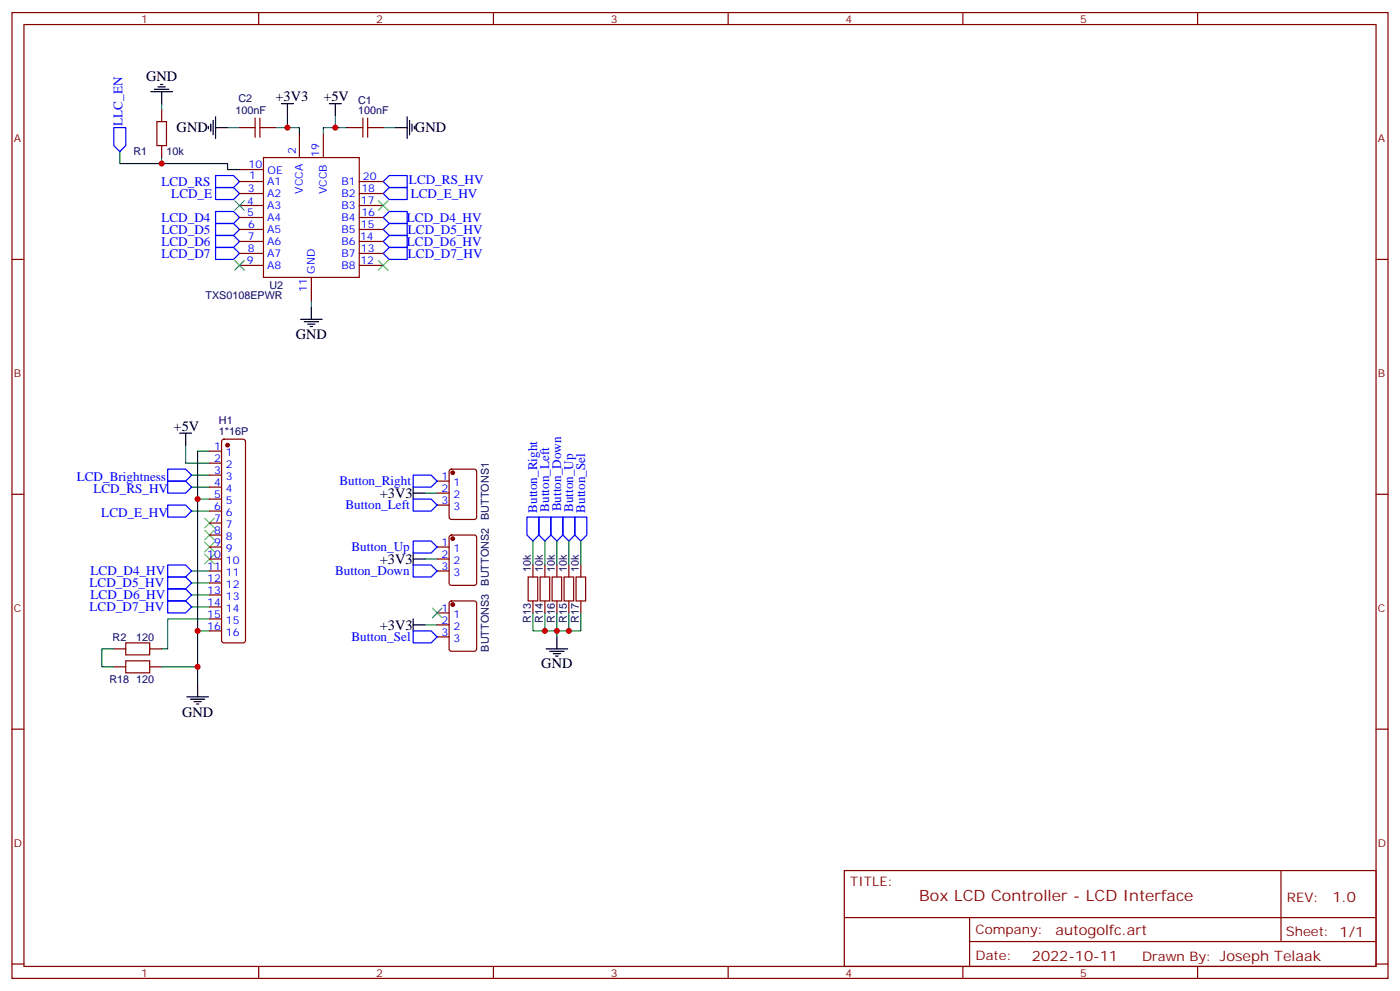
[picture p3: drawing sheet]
<svg xmlns="http://www.w3.org/2000/svg" width="412mm" height="292mm" viewBox="0 0 412 292" stroke-linecap="round" stroke-linejoin="round" font-family="sans-serif">
<g fill="none" stroke="#870000" stroke-width=".35">
<path d="M3.5 3.7h405.4v284.3h-405.4zM7.1 7.2h398.2v277.3h-398.2zM76.2 3.7v3.5M145.3 3.7v3.5M214.5 3.7v3.5M283.6 3.7v3.5M352.8 3.7v3.5M46.2 35.8h2.8v7.1h-2.8zM47.6 32.3v3.5M70.6 37.6h4.5M75.1 34.7v5.7M76.6 37.6h4.5"/>
<path d="M76.6 34.7v5.7M88.2 39.3v7.1M95.2 39.3v7.1M102.3 37.6h4.6M106.9 34.7v5.7M108.3 34.7v5.7M108.3 37.6h4.6M47.6 42.9v3.5M70.6 53.4h7M70.6 57h7M70.6 49.9h7M77.6 46.4h28.2v35.3h-28.2z"/>
<path d="M105.8 53.4h7.1M105.8 57h7.1M3.5 76.4h3.6M70.6 60.5h7M70.6 64h7M70.6 67.6h7M70.6 71.1h7M70.6 74.6h7M70.6 78.1h7M105.8 60.5h7.1M105.8 64h7.1M105.8 67.6h7.1"/>
<path d="M105.8 71.1h7.1M105.8 74.6h7.1M105.8 78.1h7.1M405.3 76.4h3.6M91.7 81.7v7M61.7 132.8h3.6M61.7 136.3h3.6M61.7 139.9h3.6M65.5 129.5l.5-.2h5.6l.5 .2 .2 .5v58.6l-.2 .5-.5 .2h-5.6l-.5-.3-.2-.4v-58.6zM132.5 138.3l.5-.2h6.7l.7 .4v13.7l-.5 .7h-6.9l-.7-.4v-13.7zM3.5 145.5h3.6M61.7 143.4h3.6"/>
<path d="M61.7 146.9h3.6M61.7 150.5h3.6M61.7 154h3.6M61.7 157.5h3.6M128.8 141.6h3.5M128.8 145.2h3.5M128.8 148.7h3.5M132.5 157.7l.5-.2h6.7l.7 .4v13.7l-.5 .7h-6.9l-.7-.4v-13.7zM405.3 145.5h3.6M61.7 161h3.6M61.7 164.6h3.6M61.7 168.1h3.6"/>
<path d="M61.7 171.6h3.6M61.7 175.2h3.6M61.7 178.7h3.6M128.8 161h3.5M128.8 164.6h3.5M128.8 168.1h3.5M132.5 177.1l.5-.2h6.7l.7 .4v13.7l-.5 .7h-6.9l-.7-.4v-13.7zM155.6 169.9h2.8v7h-2.8zM157 166.3v3.6M157 176.9v3.5M159.1 169.9h2.8v7h-2.8zM160.5 166.3v3.6"/>
<path d="M160.5 176.9v3.5M162.6 169.9h2.9v7h-2.9zM164 166.3v3.6M164 176.9v3.5M166.2 169.9h2.8v7h-2.8zM167.6 166.3v3.6M167.6 176.9v3.5M169.7 169.9h2.8v7h-2.8zM171.1 166.3v3.6M171.1 176.9v3.5M33.5 191h3.5M33.5 196.3h3.5"/>
<path d="M37 189.3h7.1v3.5h-7.1zM37 194.6h7.1v3.5h-7.1zM44.1 191h3.5M44.1 196.3h3.5M61.7 182.2h3.6M61.7 185.7h3.6M128.8 180.4h3.5M128.8 184h3.5M128.8 187.5h3.5M3.5 214.7h3.6M405.3 214.7h3.6M248.7 256.3h156.6v28.2h-156.6z"/>
<path d="M377.3 256.3v20.9M248.7 270.1h156.5M285.6 277.2h119.6M285.6 270.1v14.2M3.5 283.8h3.6M76.2 284.5v3.5M145.3 284.5v3.5M214.5 284.5v3.5M283.6 284.5v3.5M352.8 284.5v3.5M405.3 283.8h3.6"/>
</g>
<g fill="none" stroke="#00f" stroke-width=".35">
<path d="M33.5 37.6h3.5v5.3l-1.7 1.7-1.8-1.7zM63.5 55.2h5.3l1.8 1.8-1.8 1.7h-5.3zM63.5 51.7h5.3l1.8 1.7-1.8 1.8h-5.3zM112.9 53.4l1.8-1.7h5.2v3.5h-5.2zM112.9 57l1.8-1.8h5.2v3.5h-5.2zM63.5 65.8h5.3l1.8 1.8-1.8 1.7h-5.3zM63.5 72.8h5.3l1.8 1.8-1.8 1.8h-5.3zM63.5 62.3h5.3l1.8 1.7-1.8 1.8h-5.3zM63.5 69.3h5.3l1.8 1.8-1.8 1.7h-5.3zM112.9 64l1.8-1.7h5.2v3.5h-5.2zM112.9 74.6l1.8-1.8h5.2v3.6h-5.2zM112.9 67.6l1.8-1.8h5.2v3.5h-5.2z"/>
<path d="M114.7 69.3h5.2v3.5h-5.2l-1.8-1.7zM49.4 138.1h5.3l1.7 1.8-1.7 1.7h-5.3zM121.7 139.9h5.3l1.8 1.7-1.8 1.8h-5.3zM49.4 141.6h5.3l1.7 1.8-1.7 1.8h-5.3zM49.4 148.7h5.3l1.7 1.8-1.7 1.7h-5.3zM121.7 146.9h5.3l1.8 1.8-1.8 1.8h-5.3zM121.7 159.3h5.3l1.8 1.7-1.8 1.8h-5.3zM155.2 152.2h3.5v5.3l-1.7 1.8-1.8-1.8zM158.7 152.2h3.6v5.3l-1.8 1.8-1.8-1.8zM162.3 152.2h3.5v5.3l-1.8 1.8-1.7-1.8zM165.8 152.2h3.5v5.3l-1.7 1.8-1.8-1.8zM169.3 152.2h3.6v5.3l-1.8 1.8-1.8-1.8z"/>
<path d="M49.4 176.9h5.3l1.7 1.8-1.7 1.7h-5.3zM49.4 169.9h5.3l1.7 1.7-1.7 1.8h-5.3zM49.4 166.3h5.3l1.7 1.8-1.7 1.8h-5.3zM49.4 173.4h5.3l1.7 1.8-1.7 1.7h-5.3zM121.7 166.3h5.3l1.8 1.8-1.8 1.8h-5.3zM121.7 185.7h5.3l1.8 1.8-1.8 1.8h-5.3z"/>
</g>
<g fill="none" stroke="#000" stroke-width=".35">
<path d="M44.4 27h6.4M45.5 26.3h4.2M46.6 25.6h2.1M47.3 24.9h.7M47.6 27v3.5M61.4 37.2v.7M62.1 36.5v2.1M62.8 35.5v4.2M63.5 37.6h3.5M63.5 34.4v6.3M82.9 30.5h3.5M84.7 30.5v3.5"/>
<path d="M97 30.5h3.5M98.8 30.5v3.5M116.4 37.6h3.5M119.9 34.4v6.3M120.6 35.5v4.2M121.4 36.5v2.1M122.1 37.2v.7M88.5 94h6.4M89.6 94.7h4.2M90.7 95.4h2.1M91.4 96.1h.7M91.7 90.5v3.5"/>
<path d="M52.9 127.5h3.5M54.7 127.5v3.6M121.7 145.2h3.5M121.7 143.4v3.5M121.7 162.8v3.5M121.7 164.6h3.5M121.7 182.2v3.5M121.7 184h3.5M160.9 191h6.3M161.9 191.7h4.3M163 192.4h2.1M163.7 193.1h.7"/>
<path d="M164 187.5v3.5M55 205.1h6.4M56.1 205.8h4.2M57.1 206.6h2.2M57.9 207.3h.7M58.2 201.6v3.5"/>
</g>
<g fill="none" stroke="#008700" stroke-width=".35">
<path d="M47.6 30.5v1.8M67 37.6h3.6M81.1 37.6h3.6M84.7 34v3.6h3.5v1.7M98.8 34v3.6h-3.6v1.7M98.8 37.6h3.5M112.9 37.6h3.5M35.3 44.6v3.6h12.3M47.6 46.4v1.8h19.4v1.7h3.6M91.7 88.7v1.8M54.7 131.1v5.2h7M56.4 139.9h5.3"/>
<path d="M61.7 132.8h-3.5v14.1h3.5M56.4 150.5h5.3M56.4 143.4h5.3M58.2 146.9v38.8h3.5M125.2 145.2h3.6M157 159.3v7M160.5 159.3v7M164 159.3v7M167.6 159.3v7M171.1 159.3v7M56.4 178.7h5.3M56.4 175.2h5.3"/>
<path d="M56.4 171.6h5.3M56.4 168.1h5.3M125.2 164.6h3.6M33.5 191h-3.5v5.3h3.5M47.6 196.3h10.6M58.2 185.7v15.9M61.7 182.2h-12.3v8.8h-1.8M125.2 184h3.6M157 180.4v5.3h3.5v-5.3M164 180.4v5.3h-3.5M167.6 180.4v5.3h-3.6v1.8M171.1 180.4v5.3h-3.5"/>
</g>
<g fill="none" stroke="#3c3" stroke-width=".35">
<path d="M69.1 59.1l2.9 2.8M72 59.1l-2.9 2.8M111.5 59.1l2.8 2.8M114.3 59.1l-2.8 2.8M69.1 76.7l2.9 2.9M72 76.7l-2.9 2.9M111.5 76.7l2.8 2.9M114.3 76.7l-2.8 2.9M60.3 159.6l2.8 2.9M60.3 156.1l2.8 2.8M60.3 152.6l2.8 2.8M63.1 159.6l-2.8 2.9"/>
<path d="M63.1 156.1l-2.8 2.8M63.1 152.6l-2.8 2.8M60.3 163.2l2.8 2.8M63.1 163.2l-2.8 2.8M127.4 179l2.8 2.9M130.2 179l-2.8 2.9"/>
</g>
<g fill="#870000" stroke="#870000" stroke-width=".35">
<circle cx="67" cy="131.1" r=".53"/>
<circle cx="133.3" cy="139.2" r=".53"/>
<circle cx="133.3" cy="158.6" r=".53"/>
<circle cx="133.3" cy="178" r=".53"/>
</g>
<g fill="#c00">
<circle cx="98.8" cy="37.6" r=".88"/>
<circle cx="47.6" cy="48.2" r=".88"/>
<circle cx="58.2" cy="185.7" r=".88"/>
<circle cx="58.2" cy="146.9" r=".88"/>
<circle cx="84.7" cy="37.6" r=".88"/>
<circle cx="160.5" cy="185.7" r=".88"/>
<circle cx="164" cy="185.7" r=".88"/>
<circle cx="167.6" cy="185.7" r=".88"/>
<circle cx="58.2" cy="196.3" r=".88"/>
</g>
<text font-size="4.6" fill="#800" x="270.8" y="265.3">Box LCD Controller - LCD Interface</text>
<g font-size="4.2">
<text x="43" y="23.8">GND</text>
<text x="81.1" y="29.8">+3V3</text>
<text x="95.2" y="29.8">+5V</text>
<text x="52" y="39">GND</text>
<text x="122.2" y="39">GND</text>
<text x="87.1" y="99.7">GND</text>
<text x="51.2" y="126.8">+5V</text>
<text x="111.9" y="146.6">+3V3</text>
<text x="111.9" y="166">+3V3</text>
<text x="111.9" y="185.4">+3V3</text>
<text x="159.5" y="196.7">GND</text>
<text x="53.6" y="211.2">GND</text>
</g>
<g font-size="4.2" fill="#800">
<text x="392.5" y="265.6">1.0</text>
<text x="310.9" y="275.1">autogolfc.art</text>
<text x="304" y="282.9">2022-10-11</text>
</g>
<g font-size="3.9" fill="#00f">
<text x="36.1" y="37" transform="rotate(-90 36.1 37)">LLC_EN</text>
<text x="47.5" y="54.7">LCD_RS</text>
<text x="50.5" y="58.3">LCD_E</text>
<text x="120.5" y="54.2">LCD_RS_HV</text>
<text x="121" y="58.2">LCD_E_HV</text>
<text x="47.5" y="65.3">LCD_D4</text>
<text x="119.9" y="65.3">LCD_D4_HV</text>
<text x="47.5" y="68.8">LCD_D5</text>
<text x="120.2" y="68.8">LCD_D5_HV</text>
<text x="47.5" y="75.9">LCD_D7</text>
<text x="47.5" y="72.4">LCD_D6</text>
<text x="119.9" y="72.4">LCD_D6_HV</text>
<text x="120.2" y="75.9">LCD_D7_HV</text>
<text x="22.6" y="141.6">LCD_Brightness</text>
<text x="100" y="142.9">Button_Right</text>
<text x="27.5" y="145.2">LCD_RS_HV</text>
<text x="101.7" y="149.9">Button_Left</text>
<text x="29.8" y="152.2">LCD_E_HV</text>
<text x="158.3" y="151" transform="rotate(-90 158.3 151)">Button_Right</text>
<text x="161.8" y="150.7" transform="rotate(-90 161.8 150.7)">Button_Left</text>
<text x="165.3" y="150.5" transform="rotate(-90 165.3 150.5)">Button_Down</text>
<text x="168.9" y="150.7" transform="rotate(-90 168.9 150.7)">Button_Up</text>
<text x="172.4" y="151" transform="rotate(-90 172.4 151)">Button_Sel</text>
<text x="103.5" y="162.3">Button_Up</text>
<text x="26.4" y="172.9">LCD_D5_HV</text>
<text x="26.7" y="169.4">LCD_D4_HV</text>
<text x="98.7" y="169.4">Button_Down</text>
<text x="26.4" y="179.9">LCD_D7_HV</text>
<text x="26.7" y="176.4">LCD_D6_HV</text>
<text x="103.5" y="188.7">Button_Sel</text>
</g>
<g font-size="3.9" fill="#800">
<text x="250.5" y="260.9">TITLE:</text>
<text x="379.1" y="265.6">REV:</text>
<text x="287.4" y="275.1">Company:</text>
<text x="378.7" y="275.7">Sheet: 1/1</text>
<text x="287.4" y="282.8">Date:</text>
<text x="336.4" y="282.8">Drawn By: Joseph Telaak</text>
</g>
<g font-size="3.2" fill="#800">
<text x="41.6" y="6.7">1</text>
<text x="110.8" y="6.7">2</text>
<text x="179.9" y="6.7">3</text>
<text x="249.1" y="6.7">4</text>
<text x="318.2" y="6.7">5</text>
<text x="4.1" y="41.8">A</text>
<text x="405.9" y="41.8">A</text>
<text x="4.1" y="110.9">B</text>
<text x="405.9" y="110.9">B</text>
<text x="4.1" y="180.1">C</text>
<text x="405.9" y="180.1">C</text>
<text x="4.1" y="249.2">D</text>
<text x="405.9" y="249.2">D</text>
<text x="41.6" y="287.5">1</text>
<text x="110.8" y="287.5">2</text>
<text x="179.9" y="287.5">3</text>
<text x="249.1" y="287.5">4</text>
<text x="318.2" y="287.5">5</text>
</g>
<g font-size="3.2" fill="#000080">
<text x="70.2" y="29.9">C2</text>
<text x="69.4" y="33.4">100nF</text>
<text x="105.5" y="33.7">100nF</text>
<text x="105.5" y="30.5">C1</text>
<text x="39.3" y="45.8">R1</text>
<text x="49" y="45.8">10k</text>
<text x="60.5" y="88.1">TXS0108EPWR</text>
<text x="79.4" y="85.2">U2</text>
<text x="64.5" y="124.8">H1</text>
<text x="64.5" y="128">1*16P</text>
<text x="144" y="153" transform="rotate(-90 144 153)">BUTTONS1</text>
<text x="144" y="172.4" transform="rotate(-90 144 172.4)">BUTTONS2</text>
<text x="156.3" y="168.5" transform="rotate(-90 156.3 168.5)">10k</text>
<text x="159.9" y="168.5" transform="rotate(-90 159.9 168.5)">10k</text>
<text x="163.4" y="168.5" transform="rotate(-90 163.4 168.5)">10k</text>
<text x="166.9" y="168.5" transform="rotate(-90 166.9 168.5)">10k</text>
<text x="170.5" y="168.5" transform="rotate(-90 170.5 168.5)">10k</text>
<text x="156.4" y="183.5" transform="rotate(-90 156.4 183.5)">R13</text>
<text x="159.9" y="183.5" transform="rotate(-90 159.9 183.5)">R14</text>
<text x="163.4" y="183.5" transform="rotate(-90 163.4 183.5)">R16</text>
<text x="166.9" y="183.5" transform="rotate(-90 166.9 183.5)">R15</text>
<text x="170.5" y="183.5" transform="rotate(-90 170.5 183.5)">R17</text>
<text x="33.2" y="188.6">R2</text>
<text x="40.1" y="188.6">120</text>
<text x="144" y="191.8" transform="rotate(-90 144 191.8)">BUTTONS3</text>
<text x="32.3" y="201">R18</text>
<text x="40.1" y="201">120</text>
</g>
<g font-size="3.2" fill="#00f">
<text x="87.1" y="45.2" transform="rotate(-90 87.1 45.2)">2</text>
<text x="94.1" y="46.2" transform="rotate(-90 94.1 46.2)">19</text>
<text x="73.2" y="49.4">10</text>
<text x="73.4" y="52.8">1</text>
<text x="78.8" y="51.1">OE</text>
<text x="106.9" y="53">20</text>
<text x="73" y="56.6">3</text>
<text x="78.7" y="54.5">A1</text>
<text x="78.7" y="58">A2</text>
<text x="89.3" y="57.1" transform="rotate(-90 89.3 57.1)">VCCA</text>
<text x="96.3" y="57.2" transform="rotate(-90 96.3 57.2)">VCCB</text>
<text x="100.6" y="58">B2</text>
<text x="100.6" y="54.5">B1</text>
<text x="106.5" y="56.6">18</text>
<text x="72.8" y="60.3">4</text>
<text x="72.8" y="63.7">5</text>
<text x="78.7" y="61.6">A3</text>
<text x="78.7" y="65.1">A4</text>
<text x="100.6" y="65.1">B4</text>
<text x="100.6" y="61.6">B3</text>
<text x="106.3" y="60.1">17</text>
<text x="106.5" y="63.7">16</text>
<text x="73" y="70.7">7</text>
<text x="73.1" y="67.2">6</text>
<text x="78.7" y="68.6">A5</text>
<text x="100.6" y="68.6">B5</text>
<text x="106" y="70.7">14</text>
<text x="106.3" y="67.2">15</text>
<text x="72.7" y="77.6">9</text>
<text x="73" y="74.3">8</text>
<text x="78.7" y="72.1">A6</text>
<text x="78.7" y="75.7">A7</text>
<text x="100.6" y="75.7">B7</text>
<text x="100.6" y="72.1">B6</text>
<text x="106.2" y="77.6">12</text>
<text x="106.3" y="74.3">13</text>
<text x="78.7" y="79.2">A8</text>
<text x="92.8" y="80.6" transform="rotate(-90 92.8 80.6)">GND</text>
<text x="100.6" y="79.2">B8</text>
<text x="90.4" y="85.9" transform="rotate(-90 90.4 85.9)">11</text>
<text x="63.1" y="132.5">1</text>
<text x="63.1" y="136">2</text>
<text x="66.6" y="134.2">1</text>
<text x="66.6" y="137.8">2</text>
<text x="63.1" y="139.5">3</text>
<text x="63.1" y="143.1">4</text>
<text x="66.6" y="141.3">3</text>
<text x="130.1" y="141.3">1</text>
<text x="133.6" y="143.1">1</text>
<text x="63.1" y="146.6">5</text>
<text x="66.6" y="144.8">4</text>
<text x="66.6" y="148.3">5</text>
<text x="130.1" y="144.8">2</text>
<text x="130.1" y="148.3">3</text>
<text x="133.6" y="146.6">2</text>
<text x="63.1" y="150.1">6</text>
<text x="63.1" y="153.6">7</text>
<text x="66.6" y="151.9">6</text>
<text x="66.6" y="155.4">7</text>
<text x="133.6" y="150.1">3</text>
<text x="63.1" y="157.2">8</text>
<text x="63.1" y="160.7">9</text>
<text x="66.6" y="158.9">8</text>
<text x="130.1" y="160.7">1</text>
<text x="61.1" y="164.2">10</text>
<text x="61.1" y="167.7">11</text>
<text x="66.6" y="162.5">9</text>
<text x="66.6" y="166">10</text>
<text x="130.1" y="164.2">2</text>
<text x="130.1" y="167.7">3</text>
<text x="133.6" y="162.5">1</text>
<text x="133.6" y="166">2</text>
<text x="61.1" y="171.3">12</text>
<text x="66.6" y="169.5">11</text>
<text x="66.6" y="173">12</text>
<text x="133.6" y="169.5">3</text>
<text x="61.1" y="174.8">13</text>
<text x="61.1" y="178.3">14</text>
<text x="66.6" y="176.6">13</text>
<text x="61.1" y="181.9">15</text>
<text x="61.1" y="185.4">16</text>
<text x="66.6" y="180.1">14</text>
<text x="66.6" y="183.6">15</text>
<text x="130.1" y="180.1">1</text>
<text x="130.1" y="183.6">2</text>
<text x="133.6" y="181.9">1</text>
<text x="133.6" y="185.4">2</text>
<text x="66.6" y="187.1">16</text>
<text x="130.1" y="187.1">3</text>
<text x="133.6" y="188.9">3</text>
</g>
</svg>
